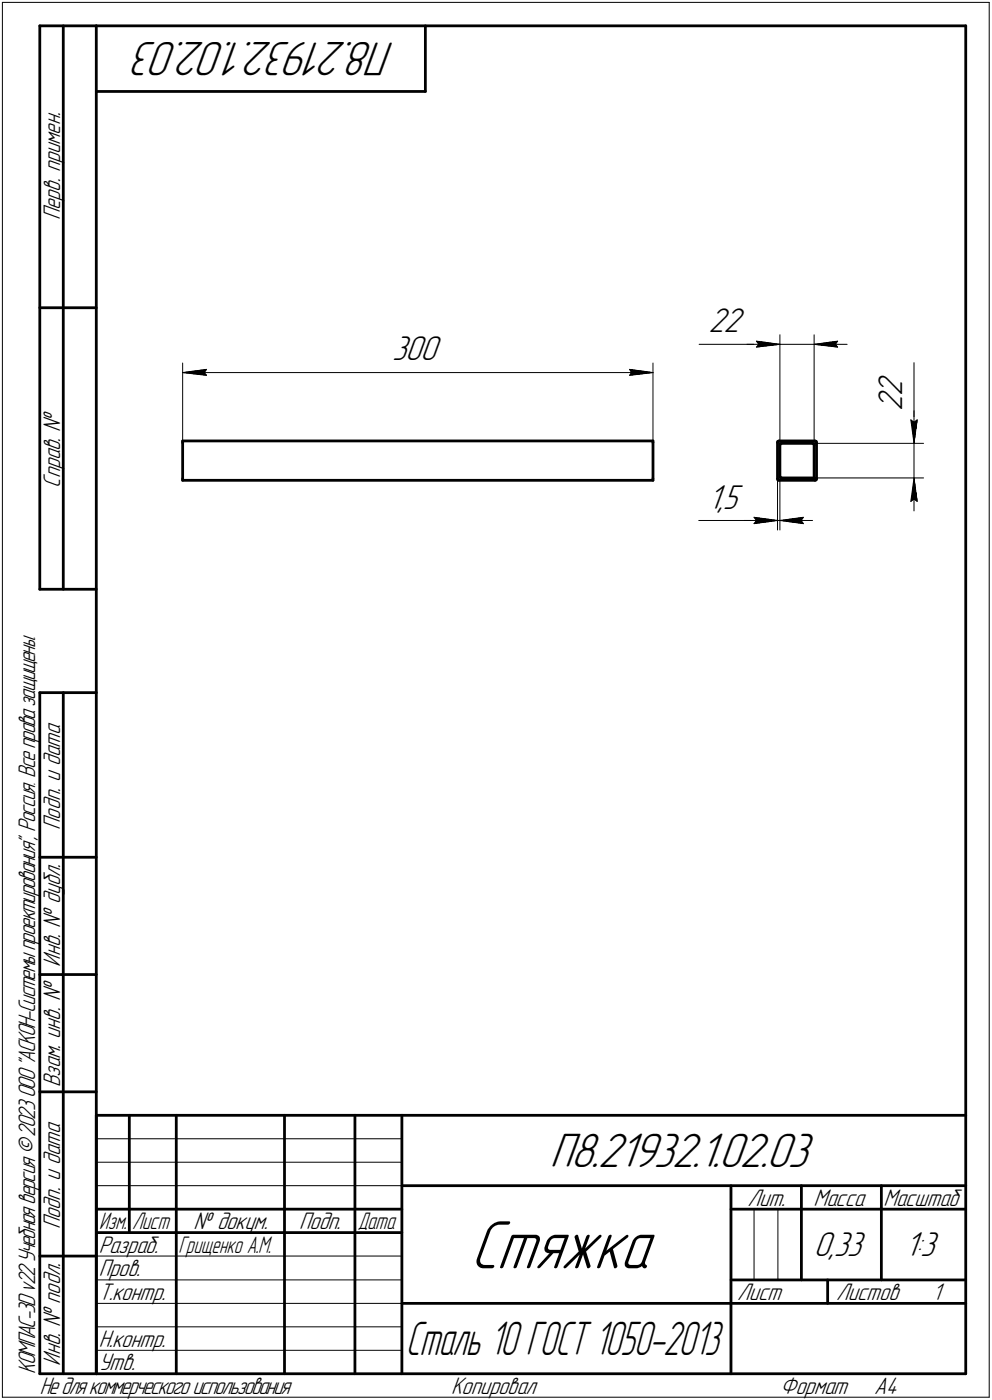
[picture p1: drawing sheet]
<svg xmlns="http://www.w3.org/2000/svg" width="211mm" height="298mm" viewBox="0 0 211 298" stroke-linecap="round" stroke-linejoin="round" font-family="sans-serif">
<g fill="none" stroke="#000" stroke-width=".59">
<path d="M8.5 5.5v120zM8.5 5.5h12zM13.5 5.5v120zM20.5 5.5v287zM20.5 5.5h185zM20.5 19.5h70zM90.5 5.5v14zM205.5 5.5v287zM8.5 65.5h12zM38.9 94.2v7.7zM38.9 93.9h100zM38.9 93.9v.3z"/>
<path d="M138.9 94.2v7.7zM138.9 93.9v.3zM165.4 94.2v7.7zM165.5 94l.3-.1zM165.5 94l-.1 .2zM165.8 93.9h7.6zM165.9 94.7v6.7zM166 94.5l-.1 .2zM166 94.5l.3-.1zM166.3 94.4h6.6zM172.9 94.4l.2 .1zM173.1 94.5l.1 .2z"/>
<path d="M173.2 94.7v7.1zM173.4 93.9l.3 .1zM173.7 94v.2zM173.7 94.2v7.7zM38.9 101.9v.4zM38.9 102.3h100zM138.9 101.9v.4zM165.4 101.9l.1 .3zM165.5 102.2l.3 .1zM165.8 102.3h7.6zM165.9 101.4l.1 .3zM166 101.7l.3 .1z"/>
<path d="M166.3 101.8h6.9zM173.4 102.3l.3-.1zM173.7 101.9v.3zM8.5 125.5h12zM8.5 147.5v145zM8.5 147.5h12zM13.5 147.5v145zM8.5 182.5h12zM8.5 207.5h12zM8.5 232.5h12zM20.5 237.5h185zM20.5 237.5v55z"/>
<path d="M27.5 237.5v25zM37.5 237.5v55zM60.5 237.5v55zM75.5 237.5v55zM85.5 237.5v55zM20.5 257.5h65zM85.5 252.5h120zM155.5 252.5v40zM155.5 257.5h15zM170.5 252.5v20zM170.5 257.5h35zM187.5 252.5v20z"/>
<path d="M8.5 267.5h12zM20.5 262.5h65zM85.5 277.5h70zM155.5 277.5h50zM155.5 272.5h50zM176.1 272.5v5zM8.5 292.5h12zM20.5 292.5h185z"/>
</g>
<g fill="none" stroke="#000" stroke-width=".21">
<path d="M.5 .5v297zM.5 .5h210zM210.5 .5v297zM38.9 77.3v16.6zM38.9 79.3l5-.6zM38.9 79.3l5 .6zM38.9 79.3h100zM43.4 79.3l.5 .6zM43.9 78.7l-.5 .6zM133.9 79.9l5-.6zM133.9 78.7l.5 .6zM133.9 78.7l5 .6z"/>
<path d="M134.4 79.3l-.5 .6zM138.9 77.3v16.6zM148.8 73.3h12.2zM158.9 73.3h7zM161 73.3h4.9zM161 72.6l4.9 .7zM161 72.6l.5 .7zM161 73.9l4.9-.6zM161.5 73.3l-.5 .6zM165.9 71.3v23.4zM165.9 73.3h7.3zM173.2 71.3v23.4z"/>
<path d="M173.2 73.3l5 .6zM173.2 73.3l5-.7zM173.2 73.3h7.1zM177.7 73.3l.5 .6zM178.2 72.6l-.5 .7zM194.5 77.2v12.2zM172.9 94.4h23.6zM193.8 89.4l.7 .5zM193.8 89.4l.7 5zM194.5 89.4v5zM194.5 89.9l.7-.5zM194.5 87.5v6.9z"/>
<path d="M194.5 94.4v7.4zM195.2 89.4l-.7 5zM148.7 110.8h11.7zM158.4 110.8h7zM160.4 110.8h5zM160.4 110.2l5 .6zM160.4 110.2l.6 .6zM160.4 111.5l5-.7zM161 110.8l-.6 .7zM165.4 101.9v11zM165.4 110.8h.5zM165.9 101.4v11.5z"/>
<path d="M165.9 110.8l5 .7zM165.9 110.8l5-.6zM165.9 110.8h7zM170.4 110.8l.5 .7zM170.9 110.2l-.5 .6zM173.2 101.8h23.3zM193.8 106.8l.7-.5zM194.5 101.8l-.7 5zM194.5 106.3l.7 .5zM194.5 101.8l.7 5zM194.5 101.8v7zM20.5 247.5h65z"/>
<path d="M20.5 252.5h65zM20.5 242.5h65zM160.4 257.5v15zM165.5 257.5v15zM20.5 267.5h65zM20.5 272.5h65zM20.5 277.5h65zM.5 297.5h210zM20.5 282.5h65zM20.5 287.5h65z"/>
</g>
<g fill="#fff" stroke="#fff" stroke-width=".21">
<path d="M83.4 71.1h11zM83.4 71.2h11zM83.4 71.3h11zM83.4 71.4h11zM83.4 71.5h11zM83.4 71.5h11zM83.4 71.6h11zM83.4 71.7h11zM83.4 71.8h11zM83.4 71.9h11zM83.4 72h11zM83.4 72.1h11zM83.4 72.1h11zM83.4 72.2h11zM83.4 72.3h11zM83.4 72.4h11zM83.4 72.5h11zM83.4 72.6h11zM83.4 72.6h11zM83.4 72.7h11zM83.4 72.8h11zM83.4 72.9h11zM83.4 73h11zM83.4 73.1h11zM83.4 73.2h11zM83.4 73.2h11zM83.4 73.3h11zM83.4 73.4h11zM83.4 73.5h11zM83.4 73.6h11zM83.4 73.7h11zM83.4 73.7h11zM83.4 73.8h11zM83.4 73.9h11zM83.4 74h11zM83.4 74.1h11zM83.4 74.2h11zM83.4 74.3h11zM83.4 74.3h11zM83.4 74.4h11zM83.4 74.5h11zM83.4 74.6h11zM83.4 74.7h11zM83.4 74.8h11zM83.4 74.8h11zM83.4 74.9h11zM83.4 75h11zM83.4 75.1h11zM83.4 75.2h11zM83.4 75.3h11zM83.4 75.4h11zM83.4 75.4h11zM83.4 75.5h11zM83.4 75.6h11zM83.4 75.7h11zM83.4 75.8h11zM83.4 75.9h11zM83.4 75.9h11zM83.4 76h11zM83.4 76.1h11zM83.4 76.2h11zM83.4 76.3h11zM83.4 76.4h11zM83.4 76.5h11zM83.4 76.5h11zM83.4 76.6h11zM83.4 76.7h11zM83.4 76.8h11zM83.4 76.9h11zM83.4 77h11zM83.4 77h11zM83.4 77.1h11zM83.4 77.2h11zM83.4 77.3h11zM83.4 77.4h11zM83.4 77.5h11zM83.4 77.6h11zM83.4 77.6h11zM83.4 77.7h11zM83.4 77.8h11zM83.4 77.9h11zM83.4 78h11zM83.4 78.1h11zM83.4 78.1h11zM83.4 78.2h11z"/>
<path d="M133.4 78.1h.7zM133.4 78.2h1.3zM133.4 78.3h1.9zM133.4 78.4h2.5zM133.4 78.5h3.1zM133.4 78.6h3.7zM133.4 78.7h3.9zM133.4 78.7h4.1zM133.4 78.8h4.4zM133.4 78.9h4.5zM133.4 79h4.8zM133.4 79.1h4.9zM133.4 79.2h5.2zM133.4 79.2h5.4zM133.4 79.3h5.5zM133.4 79.4h5.4zM133.4 79.5h5.1zM133.4 79.6h4.9zM133.4 79.7h4.6zM133.4 79.8h4.4zM133.4 79.8h4.2zM133.4 79.9h3.9zM133.4 80h3.7zM133.4 80.1h3.1zM133.4 80.2h2.5zM133.4 80.3h1.9zM133.4 80.3h1.3zM133.4 80.4h.7z"/>
<path d="M43.8 78.1h.6zM43.2 78.2h1.2zM42.6 78.3h1.8zM42 78.4h2.4zM41.4 78.5h3zM40.7 78.6h3.7zM40.6 78.7h3.8zM40.4 78.7h4zM40.1 78.8h4.3zM40 78.9h4.4zM39.7 79h4.7zM39.5 79.1h4.9zM39.3 79.2h5.1zM39.1 79.2h5.3zM38.9 79.3h5.5zM39.1 79.4h5.3zM39.4 79.5h5zM39.6 79.6h4.8zM39.8 79.7h4.6zM40 79.8h4.4zM40.3 79.8h4.1zM40.6 79.9h3.8zM40.7 80h3.7zM41.4 80.1h3zM42 80.2h2.4zM42.6 80.3h1.8zM43.2 80.3h1.2zM43.8 80.4h.6z"/>
<path d="M150.8 65.1h8.1zM150.8 65.2h8.1zM150.8 65.3h8.1zM150.8 65.4h8.1zM150.8 65.4h8.1zM150.8 65.5h8.1zM150.8 65.6h8.1zM150.8 65.7h8.1zM150.8 65.8h8.1zM150.8 65.9h8.1zM150.8 66h8.1zM150.8 66h8.1zM150.8 66.1h8.1zM150.8 66.2h8.1zM150.8 66.3h8.1zM150.8 66.4h8.1zM150.8 66.5h8.1zM150.8 66.5h8.1zM150.8 66.6h8.1zM150.8 66.7h8.1zM150.8 66.8h8.1zM150.8 66.9h8.1zM150.8 67h8.1zM150.8 67.1h8.1zM150.8 67.1h8.1zM150.8 67.2h8.1zM150.8 67.3h8.1zM150.8 67.4h8.1zM150.8 67.5h8.1zM150.8 67.6h8.1zM150.8 67.6h8.1zM150.8 67.7h8.1zM150.8 67.8h8.1zM150.8 67.9h8.1zM150.8 68h8.1zM150.8 68.1h8.1zM150.8 68.2h8.1zM150.8 68.2h8.1zM150.8 68.3h8.1zM150.8 68.4h8.1zM150.8 68.5h8.1zM150.8 68.6h8.1zM150.8 68.7h8.1zM150.8 68.7h8.1zM150.8 68.8h8.1zM150.8 68.9h8.1zM150.8 69h8.1zM150.8 69.1h8.1zM150.8 69.2h8.1zM150.8 69.3h8.1zM150.8 69.3h8.1zM150.8 69.4h8.1zM150.8 69.5h8.1zM150.8 69.6h8.1zM150.8 69.7h8.1zM150.8 69.8h8.1zM150.8 69.8h8.1zM150.8 69.9h8.1zM150.8 70h8.1zM150.8 70.1h8.1zM150.8 70.2h8.1zM150.8 70.3h8.1zM150.8 70.4h8.1zM150.8 70.4h8.1zM150.8 70.5h8.1zM150.8 70.6h8.1zM150.8 70.7h8.1zM150.8 70.8h8.1zM150.8 70.9h8.1zM150.8 71h8.1zM150.8 71h8.1zM150.8 71.1h8.1zM150.8 71.2h8.1zM150.8 71.3h8.1zM150.8 71.4h8.1zM150.8 71.5h8.1zM150.8 71.5h8.1zM150.8 71.6h8.1zM150.8 71.7h8.1zM150.8 71.8h8.1zM150.8 71.9h8.1zM150.8 72h8.1zM150.8 72.1h8.1zM150.8 72.1h8.1zM150.8 72.2h8.1z"/>
<path d="M160.4 72.1h.7zM160.4 72.2h1.3zM160.4 72.3h1.9zM160.4 72.4h2.6zM160.4 72.5h3.2zM160.4 72.6h3.8zM160.4 72.6h4zM160.4 72.7h4.2zM160.4 72.8h4.4zM160.4 72.9h4.6zM160.4 73h4.8zM160.4 73.1h5zM160.4 73.2h5.2zM160.4 73.2h5.4zM160.4 73.3h5.5zM160.4 73.4h5.4zM160.4 73.5h5.1zM160.4 73.6h5zM160.4 73.7h4.7zM160.4 73.7h4.4zM160.4 73.8h4.3zM160.4 73.9h4zM160.4 74h3.8zM160.4 74.1h3.2zM160.4 74.2h2.6zM160.4 74.3h1.9zM160.4 74.3h1.3zM160.4 74.4h.7z"/>
<path d="M178.1 72.1h.6zM177.5 72.2h1.2zM176.9 72.3h1.8zM176.3 72.4h2.4zM175.7 72.5h3zM175 72.6h3.7zM174.8 72.6h3.9zM174.7 72.7h4zM174.4 72.8h4.3zM174.2 72.9h4.5zM174.1 73h4.6zM173.8 73.1h4.9zM173.7 73.2h5zM173.5 73.2h5.2zM173.2 73.3h5.5zM173.5 73.4h5.2zM173.7 73.5h5zM173.9 73.6h4.8zM174.2 73.7h4.5zM174.4 73.7h4.3zM174.6 73.8h4.1zM174.8 73.9h3.9zM175 74h3.7zM175.7 74.1h3zM176.3 74.2h2.4zM176.9 74.3h1.8zM177.5 74.3h1.2zM178.1 74.4h.6z"/>
<path d="M186.4 79.2h7.1zM186.4 79.3h7.1zM186.4 79.4h7.1zM186.4 79.5h7.1zM186.4 79.6h7.1zM186.4 79.7h7.1zM186.4 79.8h7.1zM186.4 79.8h7.1zM186.4 79.9h7.1zM186.4 80h7.1zM186.4 80.1h7.1zM186.4 80.2h7.1zM186.4 80.3h7.1zM186.4 80.3h7.1zM186.4 80.4h7.1zM186.4 80.5h7.1zM186.4 80.6h7.1zM186.4 80.7h7.1zM186.4 80.8h7.1zM186.4 80.9h7.1zM186.4 80.9h7.1zM186.4 81h7.1zM186.4 81.1h7.1zM186.4 81.2h7.1zM186.4 81.3h7.1zM186.4 81.4h7.1zM186.4 81.4h7.1zM186.4 81.5h7.1zM186.4 81.6h7.1zM186.4 81.7h7.1zM186.4 81.8h7.1zM186.4 81.9h7.1zM186.4 82h7.1zM186.4 82h7.1zM186.4 82.1h7.1zM186.4 82.2h7.1zM186.4 82.3h7.1zM186.4 82.4h7.1zM186.4 82.5h7.1zM186.4 82.5h7.1zM186.4 82.6h7.1zM186.4 82.7h7.1zM186.4 82.8h7.1zM186.4 82.9h7.1zM186.4 83h7.1zM186.4 83.1h7.1zM186.4 83.1h7.1zM186.4 83.2h7.1zM186.4 83.3h7.1zM186.4 83.4h7.1zM186.4 83.5h7.1zM186.4 83.6h7.1zM186.4 83.7h7.1zM186.4 83.7h7.1zM186.4 83.8h7.1zM186.4 83.9h7.1zM186.4 84h7.1zM186.4 84.1h7.1zM186.4 84.2h7.1zM186.4 84.2h7.1zM186.4 84.3h7.1zM186.4 84.4h7.1zM186.4 84.5h7.1zM186.4 84.6h7.1zM186.4 84.7h7.1zM186.4 84.8h7.1zM186.4 84.8h7.1zM186.4 84.9h7.1zM186.4 85h7.1zM186.4 85.1h7.1zM186.4 85.2h7.1zM186.4 85.3h7.1zM186.4 85.3h7.1zM186.4 85.4h7.1zM186.4 85.5h7.1zM186.4 85.6h7.1zM186.4 85.7h7.1zM186.4 85.8h7.1zM186.4 85.9h7.1zM186.4 85.9h7.1zM186.4 86h7.1zM186.4 86.1h7.1zM186.4 86.2h7.1zM186.4 86.3h7.1zM186.4 86.4h7.1zM186.4 86.4h7.1zM186.4 86.5h7.1zM186.4 86.6h7.1zM186.4 86.7h7.1zM186.4 86.8h7.1zM186.4 86.9h7.1zM186.4 87h7.1zM186.4 87h7.1zM186.4 87.1h7.1zM186.4 87.2h7.1zM186.4 87.3h7.1zM186.4 87.4h7.1z"/>
<path d="M193.3 88.9h2.4zM193.4 89h2.3zM193.4 89.1h2.3zM193.4 89.2h2.3zM193.4 89.2h2.3zM193.4 89.3h2.3zM193.4 89.4h2.3zM193.4 89.5h2.3zM193.4 89.6h2.3zM193.5 89.7h2.2zM193.5 89.7h2.2zM193.5 89.8h2.2zM193.5 89.9h2.2zM193.5 90h2.2zM193.5 90.1h2.2zM193.5 90.2h2.1zM193.5 90.3h2.1zM193.5 90.3h2.1zM193.5 90.4h2.1zM193.5 90.5h2.1zM193.5 90.6h2.1zM193.5 90.7h2.1zM193.5 90.8h2zM193.5 90.8h2zM193.5 90.9h2zM193.5 91h2zM193.5 91.1h2zM193.6 91.2h1.9zM193.6 91.3h1.9zM193.6 91.4h1.9zM193.6 91.4h1.8zM193.6 91.5h1.8zM193.6 91.6h1.8zM193.6 91.7h1.8zM193.6 91.8h1.8zM193.6 91.9h1.8zM193.7 91.9h1.7zM193.7 92h1.6zM193.7 92.1h1.6zM193.7 92.2h1.6zM193.7 92.3h1.6zM193.7 92.4h1.6zM193.7 92.5h1.6zM193.7 92.5h1.6zM193.7 92.6h1.5zM193.8 92.7h1.4zM193.8 92.8h1.4zM193.9 92.9h1.3zM193.9 93h1.3zM194 93h1.1zM194 93.1h1.1zM194 93.2h1zM194.1 93.3h.9zM194.1 93.4h.9zM194.1 93.5h.8zM194.1 93.6h.8zM194.2 93.6h.6zM194.2 93.7h.6zM194.2 93.8h.5zM194.3 93.9h.4zM194.3 94h.4zM194.4 94.1h.2zM194.4 94.1h.2z"/>
<path d="M194.4 102h.2zM194.4 102.1h.2zM194.3 102.2h.4zM194.3 102.3h.4zM194.2 102.4h.5zM194.2 102.4h.6zM194.2 102.5h.6zM194.1 102.6h.8zM194.1 102.7h.8zM194.1 102.8h.9zM194.1 102.9h.9zM194 103h1zM194 103h1.1zM194 103.1h1.1zM193.9 103.2h1.3zM193.9 103.3h1.3zM193.8 103.4h1.4zM193.8 103.5h1.4zM193.7 103.5h1.5zM193.7 103.6h1.6zM193.7 103.7h1.6zM193.7 103.8h1.6zM193.7 103.9h1.6zM193.7 104h1.6zM193.7 104.1h1.6zM193.7 104.1h1.6zM193.7 104.2h1.7zM193.6 104.3h1.8zM193.6 104.4h1.8zM193.6 104.5h1.8zM193.6 104.6h1.8zM193.6 104.6h1.8zM193.6 104.7h1.8zM193.6 104.8h1.9zM193.6 104.9h1.9zM193.6 105h1.9zM193.5 105.1h2zM193.5 105.2h2zM193.5 105.2h2zM193.5 105.3h2zM193.5 105.4h2zM193.5 105.5h2.1zM193.5 105.6h2.1zM193.5 105.7h2.1zM193.5 105.7h2.1zM193.5 105.8h2.1zM193.5 105.9h2.1zM193.5 106h2.1zM193.5 106.1h2.2zM193.5 106.2h2.2zM193.5 106.3h2.2zM193.5 106.3h2.2zM193.5 106.4h2.2zM193.5 106.5h2.2zM193.4 106.6h2.3zM193.4 106.7h2.3zM193.4 106.8h2.3zM193.4 106.8h2.3zM193.4 106.9h2.3zM193.4 107h2.3zM193.4 107.1h2.3zM193.4 107.2h2.3z"/>
<path d="M150.6 102.7h7.8zM150.6 102.8h7.8zM150.6 102.9h7.8zM150.6 103h7.8zM150.6 103h7.8zM150.6 103.1h7.8zM150.6 103.2h7.8zM150.6 103.3h7.8zM150.6 103.4h7.8zM150.6 103.5h7.8zM150.6 103.5h7.8zM150.6 103.6h7.8zM150.6 103.7h7.8zM150.6 103.8h7.8zM150.6 103.9h7.8zM150.6 104h7.8zM150.6 104.1h7.8zM150.6 104.1h7.8zM150.6 104.2h7.8zM150.6 104.3h7.8zM150.6 104.4h7.8zM150.6 104.5h7.8zM150.6 104.6h7.8zM150.6 104.6h7.8zM150.6 104.7h7.8zM150.6 104.8h7.8zM150.6 104.9h7.8zM150.6 105h7.8zM150.6 105.1h7.8zM150.6 105.2h7.8zM150.6 105.2h7.8zM150.6 105.3h7.8zM150.6 105.4h7.8zM150.6 105.5h7.8zM150.6 105.6h7.8zM150.6 105.7h7.8zM150.6 105.7h7.8zM150.6 105.8h7.8zM150.6 105.9h7.8zM150.6 106h7.8zM150.6 106.1h7.8zM150.6 106.2h7.8zM150.6 106.3h7.8zM150.6 106.3h7.8zM150.6 106.4h7.8zM150.6 106.5h7.8zM150.6 106.6h7.8zM150.6 106.7h7.8zM150.6 106.8h7.8zM150.6 106.8h7.8zM150.6 106.9h7.8zM150.6 107h7.8zM150.6 107.1h7.8zM150.6 107.2h7.8zM150.6 107.3h7.8zM150.6 107.4h7.8zM150.6 107.4h7.8zM150.6 107.5h7.8zM150.6 107.6h7.8zM150.6 107.7h7.8zM150.6 107.8h7.8zM150.6 107.9h7.8zM150.6 107.9h7.8zM150.6 108h7.8zM150.6 108.1h7.8zM150.6 108.2h7.8zM150.6 108.3h7.8zM150.6 108.4h7.8zM150.6 108.5h7.8zM150.6 108.5h7.8zM150.6 108.6h7.8zM150.6 108.7h7.8zM150.6 108.8h7.8zM150.6 108.9h7.8zM150.6 109h7.8zM150.6 109.1h7.8zM150.6 109.1h7.8zM150.6 109.2h7.8zM150.6 109.3h7.8zM150.6 109.4h7.8zM150.6 109.5h7.8zM150.6 109.6h7.8zM150.6 109.6h7.8zM150.6 109.7h7.8z"/>
<path d="M170.8 109.7h.6zM170 109.8h1.4zM169.2 109.9h2.2zM168.5 110h2.9zM167.7 110.1h3.7zM167.6 110.2h3.8zM167.4 110.2h4zM167.1 110.3h4.3zM167 110.4h4.4zM166.8 110.5h4.6zM166.5 110.6h4.9zM166.4 110.7h5zM166.2 110.7h5.2zM165.9 110.8h5.5zM166.2 110.9h5.2zM166.4 111h5zM166.5 111.1h4.9zM166.8 111.2h4.6zM167 111.3h4.4zM167.1 111.3h4.3zM167.4 111.4h4zM167.6 111.5h3.8zM167.7 111.6h3.7zM168.4 111.7h3zM169 111.8h2.4zM169.6 111.8h1.8zM170.3 111.9h1.1zM170.9 112h.5z"/>
<path d="M159.9 109.7h.8zM159.9 109.8h1.6zM159.9 109.9h2.3zM159.9 110h3.1zM159.9 110.1h3.8zM159.9 110.2h4zM159.9 110.2h4.2zM159.9 110.3h4.4zM159.9 110.4h4.6zM159.9 110.5h4.8zM159.9 110.6h4.9zM159.9 110.7h5.2zM159.9 110.7h5.4zM159.9 110.8h5.5zM159.9 110.9h5.4zM159.9 111h5.2zM159.9 111.1h4.9zM159.9 111.2h4.8zM159.9 111.3h4.6zM159.9 111.3h4.4zM159.9 111.4h4.2zM159.9 111.5h4zM159.9 111.6h3.8zM159.9 111.7h3.2zM159.9 111.8h2.6zM159.9 111.8h1.9zM159.9 111.9h1.3zM159.9 112h.7z"/>
</g>
<g fill="#000" stroke="#000" stroke-width=".21">
<path d="M38.9 79.3h4.5zM39.6 79.4h3.9zM40.4 79.5h3.2zM41.1 79.6h2.6zM41.8 79.7h2zM42.5 79.8h1.4zM43.3 79.8h.6z"/>
<path d="M43.3 78.7h.6zM42.7 78.8h1.2zM42.1 78.9h1.7zM41.4 79h2.3zM40.8 79.1h2.9zM40.1 79.2h3.5zM39.5 79.2h4z"/>
<path d="M134 78.7h.6zM134.1 78.8h1.1zM134.1 78.9h1.8zM134.2 79h2.3zM134.3 79.1h2.8zM134.3 79.2h3.5zM134.4 79.2h3.9z"/>
<path d="M134.4 79.3h4.5zM134.4 79.4h3.9zM134.3 79.5h3.3zM134.2 79.6h2.6zM134.2 79.7h1.9zM134.1 79.8h1.3zM134 79.8h.7z"/>
<path d="M161 72.7h.6zM161.1 72.8h1.1zM161.2 72.9h1.7zM161.2 73h2.3zM161.3 73.1h2.8zM161.4 73.2h3.4zM161.5 73.2h3.9z"/>
<path d="M161.5 73.3h4.4zM161.5 73.4h3.8zM161.4 73.5h3.2zM161.3 73.6h2.5zM161.2 73.7h2zM161.1 73.7h1.3zM161 73.8h.7z"/>
<path d="M173.2 73.3h4.5zM174 73.4h3.8zM174.7 73.5h3.2zM175.4 73.6h2.6zM176.1 73.7h2zM176.9 73.7h1.2zM177.5 73.8h.7z"/>
<path d="M177.6 72.7h.6zM177 72.8h1.1zM176.4 72.9h1.7zM175.8 73h2.2zM175.2 73.1h2.8zM174.5 73.2h3.4zM173.9 73.2h3.9z"/>
<path d="M193.9 89.6h.2zM193.9 89.7h.2zM193.9 89.7h.4zM193.9 89.8h.5zM193.9 89.9h.6zM193.9 90h.6zM194 90.1h.5zM194 90.2h.5zM194 90.3h.5zM194 90.3h.5zM194 90.4h.5zM194 90.5h.5zM194 90.6h.5zM194.1 90.7h.4zM194.1 90.8h.4zM194.1 90.8h.4zM194.1 90.9h.4zM194.1 91h.4zM194.1 91.1h.4zM194.1 91.2h.4zM194.1 91.3h.4zM194.1 91.4h.4zM194.1 91.4h.4zM194.1 91.5h.4zM194.1 91.6h.4zM194.1 91.7h.4zM194.1 91.8h.4zM194.1 91.9h.4zM194.2 91.9h.3zM194.2 92h.3zM194.2 92.1h.3zM194.2 92.2h.3zM194.2 92.3h.3zM194.2 92.4h.3zM194.2 92.5h.3zM194.3 92.5h.2zM194.3 92.6h.2zM194.3 92.7h.2zM194.3 92.8h.2zM194.3 92.9h.2zM194.3 93h.2zM194.3 93h.2zM194.3 93.1h.2z"/>
<path d="M195 89.6h.2zM194.8 89.7h.4zM194.7 89.7h.5zM194.6 89.8h.6zM194.5 89.9h.7zM194.5 90h.7zM194.5 90.1h.6zM194.5 90.2h.6zM194.5 90.3h.6zM194.5 90.3h.6zM194.5 90.4h.6zM194.5 90.5h.6zM194.5 90.6h.6zM194.5 90.7h.5zM194.5 90.8h.5zM194.5 90.8h.5zM194.5 90.9h.5zM194.5 91h.5zM194.5 91.1h.5zM194.5 91.2h.5zM194.5 91.3h.5zM194.5 91.4h.4zM194.5 91.4h.4zM194.5 91.5h.4zM194.5 91.6h.4zM194.5 91.7h.4zM194.5 91.8h.4zM194.5 91.9h.4zM194.5 91.9h.3zM194.5 92h.3zM194.5 92.1h.3zM194.5 92.2h.3zM194.5 92.3h.3zM194.5 92.4h.3zM194.5 92.5h.3zM194.5 92.5h.2zM194.5 92.6h.2zM194.5 92.7h.2zM194.5 92.8h.2zM194.5 92.9h.2zM194.5 93h.2zM194.5 93h.2zM194.5 93.1h.2zM194.5 93.2h.1zM194.5 93.3h.1zM194.5 93.4h.1zM194.5 93.5h.1zM194.5 93.6h.1zM194.5 93.6h.1zM194.5 93.7h.1z"/>
<path d="M160.5 110.2h.6zM160.6 110.3h1.1zM160.7 110.4h1.7zM160.7 110.5h2.3zM160.8 110.6h2.8zM160.9 110.7h3.4zM161 110.7h3.8z"/>
<path d="M161 110.8h4.4zM161 110.9h3.8zM160.9 111h3.4zM160.8 111.1h2.8zM160.7 111.2h2.3zM160.7 111.3h1.7zM160.6 111.3h1.1zM160.5 111.4h.6z"/>
<path d="M165.9 110.8h4.5zM166.6 110.9h3.9zM167.2 111h3.4zM167.9 111.1h2.8zM168.5 111.2h2.2zM169.1 111.3h1.7zM169.8 111.3h1.1zM170.3 111.4h.6z"/>
<path d="M170.3 110.2h.6zM169.8 110.3h1.1zM169.1 110.4h1.7zM168.5 110.5h2.2zM167.9 110.6h2.8zM167.2 110.7h3.4zM166.6 110.7h3.9z"/>
<path d="M194.3 103h.2zM194.3 103.1h.2zM194.3 103.2h.2zM194.3 103.3h.2zM194.3 103.4h.2zM194.3 103.5h.2zM194.3 103.5h.2zM194.3 103.6h.2zM194.2 103.7h.3zM194.2 103.8h.3zM194.2 103.9h.3zM194.2 104h.3zM194.2 104.1h.3zM194.2 104.1h.3zM194.2 104.2h.3zM194.1 104.3h.4zM194.1 104.4h.4zM194.1 104.5h.4zM194.1 104.6h.4zM194.1 104.6h.4zM194.1 104.7h.4zM194.1 104.8h.4zM194.1 104.9h.4zM194.1 105h.4zM194.1 105.1h.4zM194.1 105.2h.4zM194.1 105.2h.4zM194.1 105.3h.4zM194.1 105.4h.4zM194.1 105.5h.4zM194 105.6h.5zM194 105.7h.5zM194 105.7h.5zM194 105.8h.5zM194 105.9h.5zM194 106h.5zM194 106.1h.5zM193.9 106.2h.6zM193.9 106.3h.6zM193.9 106.3h.5zM193.9 106.4h.4zM193.9 106.5h.2zM193.9 106.6h.2z"/>
<path d="M194.5 102.4h.1zM194.5 102.5h.1zM194.5 102.6h.1zM194.5 102.7h.1zM194.5 102.8h.1zM194.5 102.9h.1zM194.5 103h.1zM194.5 103h.2zM194.5 103.1h.2zM194.5 103.2h.2zM194.5 103.3h.2zM194.5 103.4h.2zM194.5 103.5h.2zM194.5 103.5h.2zM194.5 103.6h.2zM194.5 103.7h.3zM194.5 103.8h.3zM194.5 103.9h.3zM194.5 104h.3zM194.5 104.1h.3zM194.5 104.1h.3zM194.5 104.2h.3zM194.5 104.3h.4zM194.5 104.4h.4zM194.5 104.5h.4zM194.5 104.6h.4zM194.5 104.6h.4zM194.5 104.7h.4zM194.5 104.8h.4zM194.5 104.9h.5zM194.5 105h.5zM194.5 105.1h.5zM194.5 105.2h.5zM194.5 105.2h.5zM194.5 105.3h.5zM194.5 105.4h.5zM194.5 105.5h.5zM194.5 105.6h.6zM194.5 105.7h.6zM194.5 105.7h.6zM194.5 105.8h.6zM194.5 105.9h.6zM194.5 106h.6zM194.5 106.1h.6zM194.5 106.2h.7zM194.5 106.3h.7zM194.6 106.3h.6zM194.7 106.4h.5zM194.8 106.5h.4zM195 106.6h.2z"/>
</g>
<text font-size="15.6" x="100" y="270.1">Стяжка</text>
<g font-size="10.9">
<text x="84" y="9" transform="rotate(-180 84 9)">П8.21932.1.02.03</text>
<text x="117" y="248.5">П8.21932.1.02.03</text>
</g>
<text font-size="10.7" x="86.3" y="288.5">Сталь 10 ГОСТ 1050-2013</text>
<g font-size="7.8">
<text x="150.8" y="70.7">22</text>
<text x="83.4" y="76.8">300</text>
<text x="192" y="87.4" transform="rotate(-90 192 87.4)">2</text>
<text x="192" y="84.2" transform="rotate(-90 192 84.2)">2</text>
<text x="150.6" y="108.3">1,5</text>
<text x="173.2" y="267.5">0,33</text>
<text x="192.6" y="267.5">1:3</text>
</g>
<g font-size="5.4">
<text x="12.8" y="46.9" transform="rotate(-90 12.8 46.9)">Перв. примен.</text>
<text x="12.8" y="103.8" transform="rotate(-90 12.8 103.8)">Справ. !</text>
<text x="12.8" y="176.7" transform="rotate(-90 12.8 176.7)">Подп. и дата</text>
<text x="12.8" y="205.8" transform="rotate(-90 12.8 205.8)">Инв. ! дубл.</text>
<text x="12.8" y="231.6" transform="rotate(-90 12.8 231.6)">Взам. инв. !</text>
<text x="159.1" y="256.8">Лит.</text>
<text x="173.1" y="256.8">Масса</text>
<text x="188" y="256.8">Масштаб</text>
<text x="12.8" y="261.7" transform="rotate(-90 12.8 261.7)">Подп. и дата</text>
<text x="41.2" y="261.8">! докум.</text>
<text x="63.6" y="261.8">Подп.</text>
<text x="21" y="266.8">Разраб.</text>
<text x="21" y="271.8">Пров.</text>
<text x="21" y="276.8">Т.контр.</text>
<text x="156.9" y="276.8">Лист</text>
<text x="177.9" y="276.8">Листов</text>
<text x="198.4" y="276.8">1</text>
<text x="21" y="286.8">Н.контр.</text>
<text x="7.5" y="292.5" transform="rotate(-90 7.5 292.5)">КОМПАС-3Dv22Учебнаяверсия©2023ООО&quot;АСКОН-Системыпроектирования&quot;, Россия. Всеправазащищены.</text>
<text x="12.8" y="290.8" transform="rotate(-90 12.8 290.8)">Инв. ! подл.</text>
<text x="21" y="291.8">Утв.</text>
<text x="8.5" y="296.7">Недлякоммерческогоиспользования</text>
<text x="96" y="296.8">Копировал</text>
<text x="166" y="296.8">Формат</text>
<text x="186" y="296.8">A4</text>
</g>
<g font-size="5.3">
<text x="21.1" y="261.8">Изм.</text>
<text x="28.1" y="261.8">Лист</text>
<text x="76.1" y="261.8">Дата</text>
<text x="38" y="266.8">Грищенко А.М.</text>
</g>
</svg>
